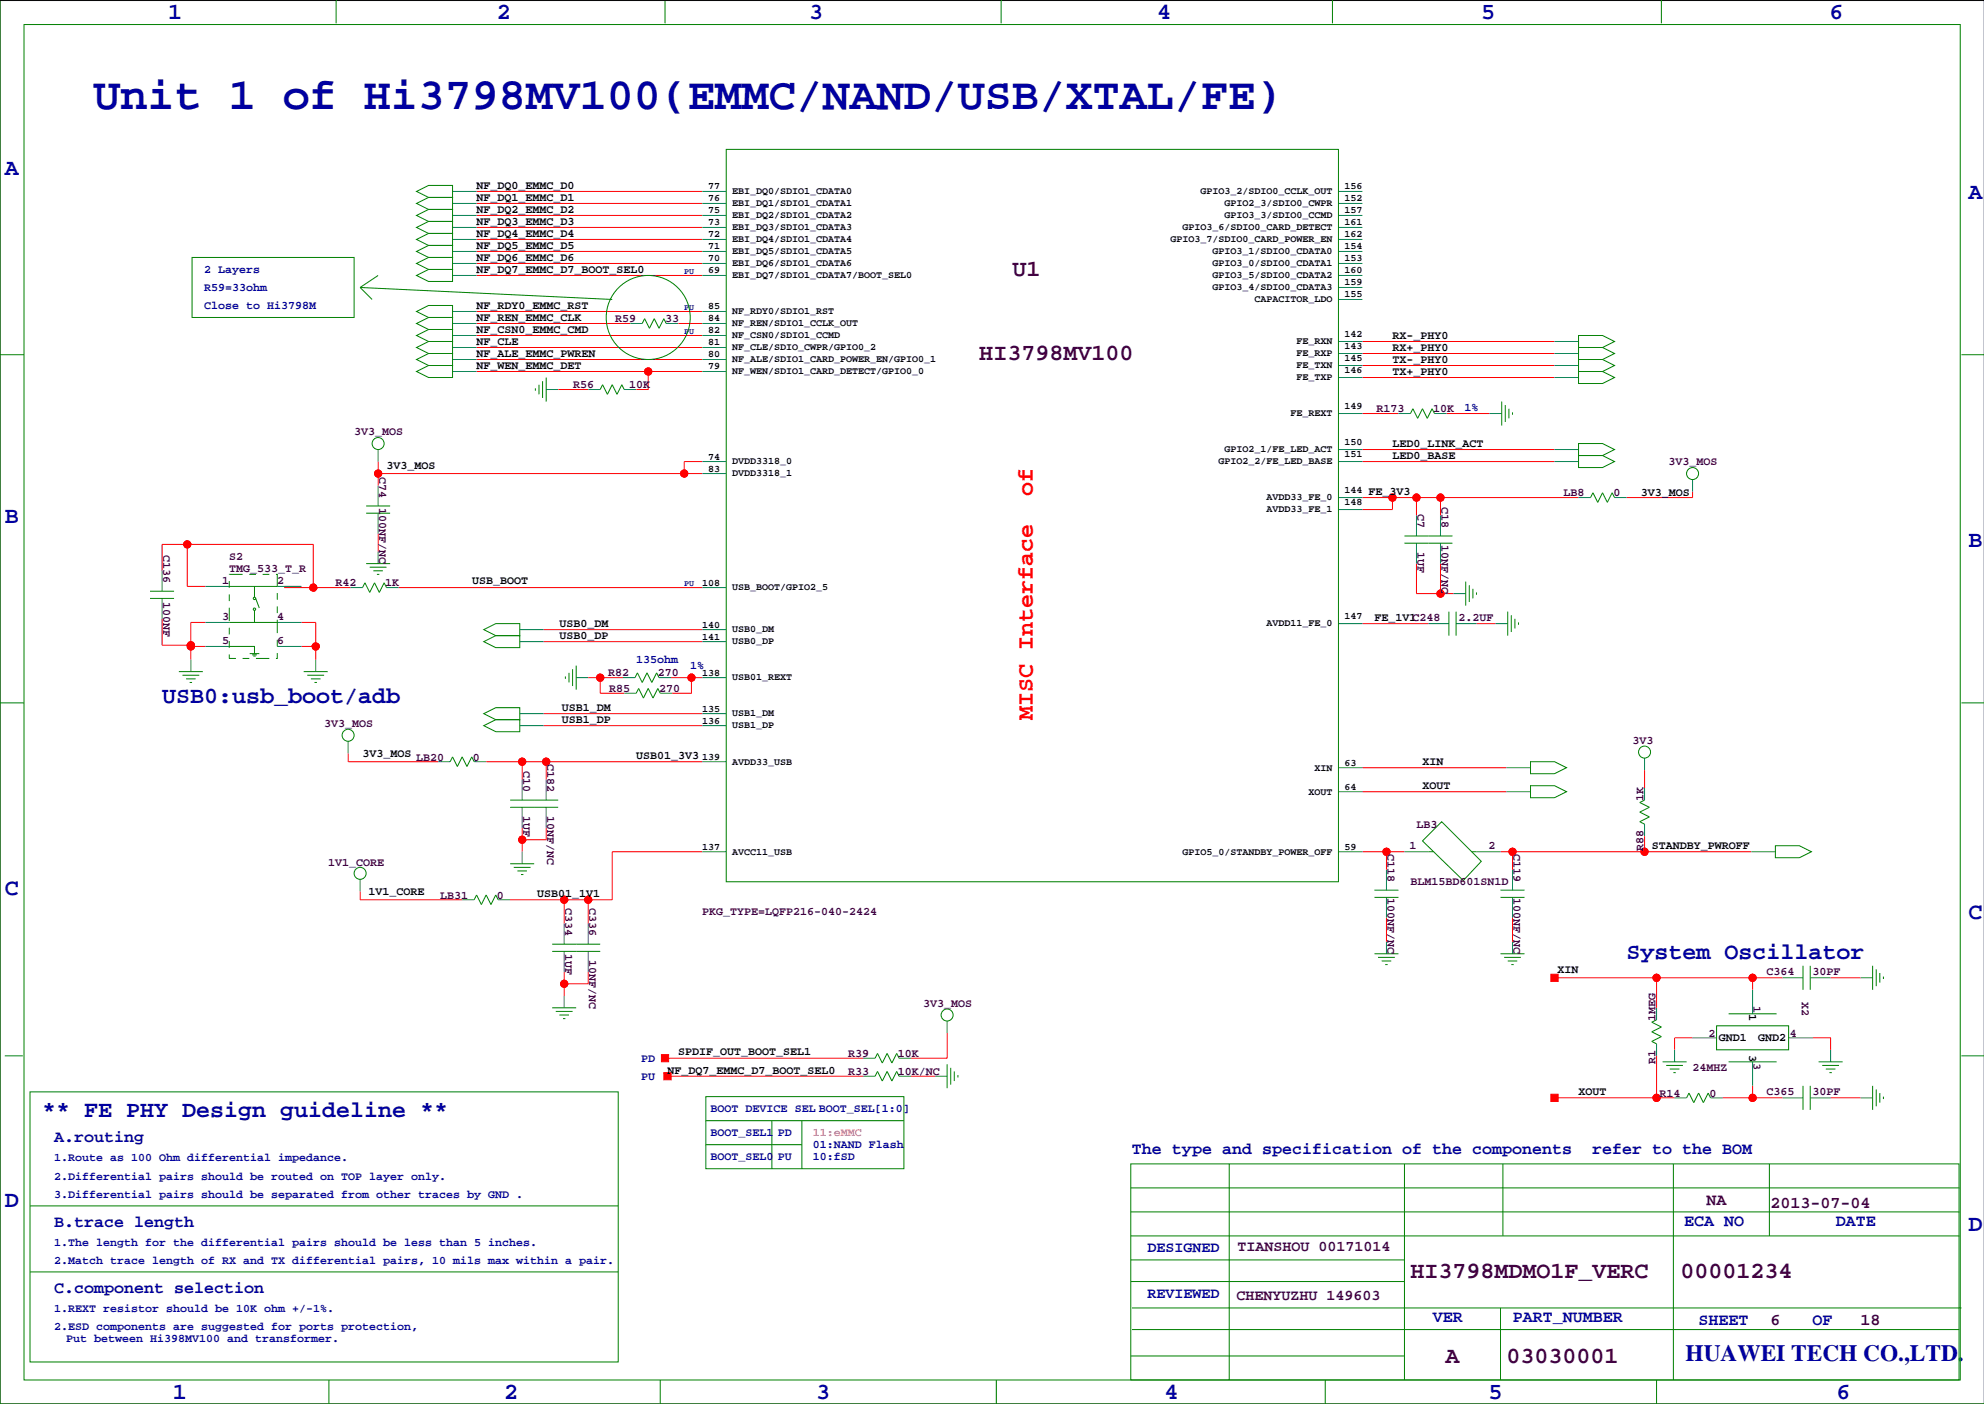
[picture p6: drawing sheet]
<svg xmlns="http://www.w3.org/2000/svg" width="420mm" height="297mm" viewBox="0 0 420 297" stroke-linecap="round" stroke-linejoin="round" font-family="sans-serif">
<path d="M419.9 .1h-419.9v296.9h419.9" fill="none" stroke="#000" stroke-width=".21"/>
<g fill="none" stroke="#008080" stroke-width=".21">
<path d="M95.8 40.5h5M95.8 43h5M95.8 45.6h5M95.8 50.7h5M95.8 48.1h5M95.8 55.7h5M95.8 53.2h5M95.8 58.3h5M148.6 40.5h5.1M148.6 43h5.1M148.6 45.6h5.1M148.6 50.7h5.1"/>
<path d="M148.6 48.1h5.1M148.6 55.7h5.1M148.6 53.2h5.1M148.6 58.3h5.1M283.2 40.5h5.1M283.2 43h5.1M283.2 45.6h5.1M283.2 50.7h5.1M283.2 48.1h5.1M283.2 55.7h5.1M283.2 53.2h5.1M283.2 58.3h5.1"/>
<path d="M95.8 78.6h5M95.8 76.1h5M95.8 73.5h5M95.8 71h5M95.8 65.9h5M95.8 68.4h5M133.3 68.4h2.6M141 68.4h2.5M148.6 78.6h5.1M148.6 76.1h5.1M148.6 73.5h5.1M148.6 71h5.1"/>
<path d="M148.6 65.9h5.1M148.6 68.4h5.1M283.2 72.2h5.1M283.2 74.8h5.1M283.2 77.3h5.1M283.2 79.9h5.1M283.2 60.8h5.1M283.2 63.4h5.1M328.9 72.2h5.1M328.9 74.8h5.1M328.9 77.3h5.1M328.9 79.9h5.1"/>
<path d="M80 95.1v2.5M115.6 82.4h2.5M124.5 82.4h2.5M132.1 82.4h2.5M148.6 97.6h5.1M283.2 95.1h5.1M283.2 87.5h5.1M283.2 97.6h5.1M295.9 87.5h2.5M303.5 87.5h2.6M315.2 87.5h2.6M328.9 95.1h5.1"/>
<path d="M328.9 97.6h5.1M80 102.7v4.3M80 108.6v4.3M80 116.7v2.5M148.6 100.2h5.1M283.2 105.3h5.1M283.2 107.8h5.1M299.7 109.1v4.3M299.7 114.9v4.3M304.8 109.1v4.3M304.8 114.9v4.3M334 105.3h2.5"/>
<path d="M341.6 105.3h2.6M358.1 101.5v2.5M34.3 120.8v4.3M34.3 126.6v4.3M40.4 139.6v2.5M43.4 131.7h5.1M43.4 124.1h5.1M43.4 136.8h5.1M58.7 131.7h5.1M58.7 124.1h5.1M58.7 136.8h5.1M66.8 139.6v2.5"/>
<path d="M74.2 124.3h2.5M81.8 124.3h2.5M110 133.2h5.1M110 135.7h5.1M148.6 124.3h5.1M148.6 133.2h5.1M148.6 135.7h5.1M283.2 131.9h5.1M302.3 131.9h4.3M307.6 125.6h2.5M308.1 131.9h4.3M316.5 131.9h2.5"/>
<path d="M73.7 156.8v2.6M110 151h5.1M110 153.5h5.1M121.9 143.4h2.6M131.8 143.4h2.6M132.1 146.7h2.5M139.4 143.4h2.6M139.7 146.7h2.5M148.6 143.4h5.1M148.6 151h5.1M148.6 153.5h5.1M92.7 161.1h2.5"/>
<path d="M100.3 161.1h2.6M110.5 165v4.3M110.5 170.8v4.3M115.6 165v4.3M115.6 170.8v4.3M148.6 161.1h5.1M283.2 162.4h5.1M283.2 167.5h5.1M318.8 162.4h5M318.8 167.5h5M348 160.4v2.5M348 166.7v2.6"/>
<path d="M348 174.4v2.5M76.2 186v2.6M97.8 190.4h2.5M105.4 190.4h2.5M110.5 180.2v2.5M119.4 195.4v4.4M124.5 195.4v4.4M148.6 180.2h5.1M283.2 180.2h5.1M293.4 184v4.3M293.4 189.9v4.3M293.4 199.2v2.6"/>
<path d="M297.2 180.2h5.1M312.4 180.2h5.1M320 184v4.3M320 189.9v4.3M320 199.2v2.6M370.6 180.2h5.1M119.4 201.3v4.3M119.4 210.7v2.5M124.5 201.3v4.3M200.4 216v2.6M350.5 213.2v2.6M358.1 219.6h5.1"/>
<path d="M370.8 209.4v5.1M377.2 206.9h4.3M378.5 219.6h5M383 206.9h4.3M393.7 206.9h2.5M182.6 227.7h2.6M182.6 223.9h2.6M190.2 227.7h2.6M190.2 223.9h2.6M197.9 227.7h2.5M350.5 220.8v2.6M354.3 222.1v2.5"/>
<path d="M354.3 232.3h2.6M361.9 232.3h2.6M370.8 224.6v5.1M377.2 232.3h4.3M383 232.3h4.3M387.3 222.1v2.5M393.7 232.3h2.5"/>
</g>
<g fill="none" stroke="#008000" stroke-width=".21">
<path d="M0 -.1v297.1h419.9M71.1 0v4.9M140.7 0v4.9M211.8 0v4.9M281.9 0v4.9M351.5 0v4.9M5.1 5.2h409.7v286.8h-409.7zM153.7 31.6h129.5v154.9h-129.5zM40.6 54.5h34.3v12.7h-34.3zM80 58.3l-3.8 2.5M88.1 40.5l2.6-1.3h5.1v2.6h-5.1zM88.1 43l2.6-1.2h5.1v2.5h-5.1z"/>
<path d="M88.1 45.6l2.6-1.3h5.1v2.5h-5.1zM88.1 50.7l2.6-1.3h5.1v2.5h-5.1zM88.1 48.1l2.6-1.3h5.1v2.6h-5.1zM88.1 55.7l2.6-1.2h5.1v2.5h-5.1zM88.1 53.2l2.6-1.3h5.1v2.6h-5.1zM88.1 58.3l2.6-1.3h5.1v2.5h-5.1zM0 75h5.1M76.2 60.8l2.5 2.6M76.2 60.8l53.3 2.6M88.1 78.6l2.6-1.3h5.1v2.6h-5.1zM88.1 76.1l2.6-1.3h5.1v2.5h-5.1zM88.1 73.5l2.6-1.3h5.1v2.6h-5.1z"/>
<path d="M88.1 71l2.6-1.3h5.1v2.5h-5.1zM88.1 65.9l2.6-1.3h5.1v2.6h-5.1zM88.1 68.4l2.6-1.2h5.1v2.5h-5.1zM115.6 79.9v5M135.9 68.4l.5-1 1 2.1 1-2.1 1 2.1 1.1-2.1 .5 1M334 71h5.1l2.5 1.2-2.5 1.3h-5.1zM334 73.5h5.1l2.5 1.3-2.5 1.3h-5.1zM334 76.1h5.1l2.5 1.2-2.5 1.3h-5.1zM334 78.6h5.1l2.5 1.3-2.5 1.2h-5.1zM415 75h4.9M113.3 82.2v.5M114 81.4v2"/>
<path d="M114.8 80.6v3.6M127 82.4l.5-1 1 2 1-2 1.1 2 1-2 .5 1M298.4 87.5l.6-1 1 2 1-2 1 2 1-2 .5 1M317.8 84.9v5.1M318.5 85.7v3.6M319.3 86.5v2M320 87.2v.5M334 93.8h5.1l2.5 1.3-2.5 1.3h-5.1zM334 96.4h5.1l2.5 1.2-2.5 1.3h-5.1zM77.5 119.2h5M77.5 107h5M77.5 108.6h5"/>
<path d="M297.2 113.4h10.1M297.2 114.9h10.1M336.5 105.3l.6-1 1 2 1-2 1 2 1-2 .5 1M31.7 125.1h5.1M31.7 126.6h5.1M48.5 136.8h5.3v1.5M48.5 131.7h10.2M48.5 124.1h10.2M52.8 138.3h2.1M53.3 138.5h1.1M53.6 138.8h.5M53.8 124.1v2.3"/>
<path d="M53.8 129.1v2.6M54.1 126.6l.8 2M76.7 124.3l.5-1 1 2 1-2 1.1 2 1-2 .5 1M78.2 120h3.6M79 120.8h2M79.8 121.5h.5M102.4 133.2l2.5-1.3h5.1v2.6h-5.1zM102.4 135.7l2.5-1.2h5.1v2.5h-5.1zM306.6 129.4v5.1M308.1 129.4v5.1M310.1 123v5.1M310.9 123.8v3.6"/>
<path d="M311.7 124.6v2M312.4 125.3v.5M319 129.4v5.1M319.8 130.2v3.5M320.5 130.9v2.1M321.3 131.7v.5M0 148.7h5.1M37.8 142.1h5.1M38.6 142.9h3.6M39.4 143.6h2M40.1 144.4h.5M64.3 142.1h5"/>
<path d="M65 142.9h3.6M65.8 143.6h2M66.5 144.4h.6M102.4 151l2.5-1.3h5.1v2.6h-5.1zM102.4 153.5l2.5-1.2h5.1v2.5h-5.1zM119.6 143.1v.5M120.4 142.4v2M121.2 141.6v3.5M121.9 140.8v5.1M134.4 143.4l.5-1 1 2 1-2 1 2 1-2 .5 1M134.6 146.7l.5-1 1 2 1.1-2 1 2 1-2 .5 1M415 148.7h4.9"/>
<path d="M95.2 161.1l.6-1 1 2.1 1-2.1 1 2.1 1-2.1 .5 1M107.9 169.3h10.2M107.9 170.8h10.2M305.1 173.8l8.3 8.4-3.8 4.1-8.6-8.4zM323.8 161.1h5.1l2.6 1.3-2.6 1.3h-5.1zM323.8 166.2h5.1l2.6 1.3-2.6 1.3h-5.1zM348 169.3l-1 .5 2 1-2 1 2 1-2 1 1 .6M375.7 178.9h5l2.6 1.3-2.6 1.3h-5zM100.3 190.4l.5-1.1 1.1 2.1 1-2.1 1 2.1 1-2.1 .5 1.1M107.9 182.7h5.1M108.7 183.5h3.6M109.5 184.3h2"/>
<path d="M110.2 185h.5M116.8 199.8h10.2M290.8 188.3h5.1M290.8 189.9h5.1M302.3 180.2h1M311.4 180.2h1M317.5 188.3h5.1M317.5 189.9h5.1M116.8 213.2h5.1M116.8 201.3h10.2M117.6 214h3.6M118.4 214.7h2"/>
<path d="M119.1 215.5h.5M290.8 201.8h5.1M291.6 202.6h3.5M292.4 203.3h2M293.1 204.1h.5M317.5 201.8h5.1M318.3 202.6h3.5M319 203.3h2.1M319.8 204.1h.5M350.5 215.8l-1 .5 2 1-2 1 2 1-2 1 1 .5M363.2 217h15.3v5.1h-15.3zM365.8 214.5h10.1"/>
<path d="M381.5 204.3v5.1M383 204.3v5.1M396.2 204.3v5.1M397 205.1v3.5M397.8 205.9v2M398.5 206.6v.5M1 223.4h3.8M6.3 231h124.5v57.1h-124.5zM149.4 232h41.9v15.3h-41.9zM149.4 237.1h41.9M163.3 237.1v10.2M169.7 237.1v10.2"/>
<path d="M185.2 227.7l.5-1 1 2 1-2 1 2 1-2 .5 1M185.2 223.9l.5-1 1 2 1-2 1 2 1-2 .5 1M200.4 225.2v5M201.2 225.9v3.6M201.9 226.7v2M202.7 227.4v.6M351.8 224.6h5.1M352.6 225.4h3.5M353.3 226.2h2M354.1 226.9h.5M356.9 232.3l.5-1 1 2 1-2 1 2 1-2 .5 1M365.8 224.6h10.1"/>
<path d="M381.5 229.7v5.1M383 229.7v5.1M384.8 224.6h5.1M385.6 225.4h3.5M386.3 226.2h2.1M387.1 226.9h.5M396.2 229.7v5.1M397 230.5v3.5M397.8 231.3v2M398.5 232v.5M415 223.4h4.9M6.3 255.1h124.5"/>
<path d="M149.4 242.2h20.3M239.3 246.2h175.2v45.8h-175.2zM239.3 251.3h175.2M239.3 256.4h175.2M260.1 246.2v45.8M297.2 246.2v45.8M318 246.2v15.3M354.1 246.2v45.8M374.4 246.2v15.3M6.3 269.1h124.5M239.3 266.6h57.9M239.3 261.5h175.2"/>
<path d="M239.3 271.1h57.9M239.5 276.7h175.5M317.5 276.7v15.3M69.6 292v5M139.7 292v5M210.8 292v5M239.3 286.9h57.9M239.5 281.3h175M280.4 292v5M350.5 292v5M383.5 287.4h.1"/>
<circle cx="137.2" cy="67.2" r="8.9"/>
<circle cx="80" cy="93.8" r="1.27"/>
<circle cx="358.1" cy="100.2" r="1.27"/>
<circle cx="53.8" cy="126.6" r=".25"/>
<circle cx="53.8" cy="128.9" r=".25"/>
<circle cx="73.7" cy="155.6" r="1.27"/>
<circle cx="348" cy="159.1" r="1.27"/>
<circle cx="76.2" cy="184.8" r="1.27"/>
<circle cx="200.4" cy="214.7" r="1.27"/>
</g>
<g fill="none" stroke="#f00" stroke-width=".21">
<path d="M100.8 40.5h47.8M100.8 43h47.8M100.8 45.6h47.8M100.8 48.1h47.8M100.8 50.7h47.8M100.8 53.2h47.8M100.8 55.7h47.8M100.8 58.3h47.8M100.8 68.4h32.5M100.8 65.9h47.8M100.8 76.1h47.8M100.8 78.6h47.8"/>
<path d="M100.8 71h47.8M100.8 73.5h47.8M137.2 78.6v3.8h-2.6M143.5 68.4h5.1M288.3 79.9h40.6M288.3 77.3h40.6M288.3 74.8h40.6M288.3 72.2h40.6M80 97.6v5.1M118.1 82.4h6.4M148.6 97.6h-3.8v2.6M288.3 97.6h40.6"/>
<path d="M288.3 95.1h40.6M288.3 87.5h7.6M306.1 87.5h9.1M39.6 115.2v8.9h3.8M80 112.9v3.8M80 100.2h68.6M288.3 105.3h45.7M294.6 105.3v2.5h-6.3M299.7 105.3v3.8M299.7 119.2v6.4h7.9M304.8 105.3v3.8M304.8 119.2v6.4"/>
<path d="M358.1 104v1.3h-13.9M34.3 120.8v-5.6h32v9.1M34.3 130.9v5.6h6.1M40.4 136.8h3M43.4 131.7h-3v7.9M63.8 124.1h-3.6v.2h14M63.8 136.8h3M63.8 131.7h3v7.9M84.3 124.3h64.3M115.1 133.2h33.5M115.1 135.7h33.5M288.3 131.9h14"/>
<path d="M312.4 131.9h4.1M73.7 159.4v1.7h19M115.1 151h33.5M115.1 153.5h33.5M124.5 143.4h7.3M127 143.4v3.3h5.1M142 143.4h6.6M146.3 143.4v3.3h-4.1M102.9 161.1h45.7M110.5 161.1v3.9M110.5 175.1v5.1M115.6 161.1v3.9"/>
<path d="M115.6 175.1v2.6h-5.1M288.3 167.5h30.5M288.3 162.4h30.5M348 162.9v3.8M348 176.9v3.3M76.2 188.6v1.8h21.6M119.4 190.4v5M124.5 190.4v5M148.6 180.2h-19.1v10.2h-21.6M288.3 180.2h8.9M293.4 180.2v3.8M293.4 194.2v5"/>
<path d="M317.5 180.2h53.1M320 180.2v3.8M320 194.2v5M119.4 205.6v5.1M124.5 205.6v2.5h-5.1M200.4 218.6v5.3h-7.6M328.9 206.9h48.3M350.5 206.9v6.3M358.1 219.6h-3.8v2.5M370.8 206.9v2.5M383.5 219.6h3.8v2.5M387.3 206.9h6.4"/>
<path d="M140.7 223.9h41.9M141.2 227.7h41.4M192.8 227.7h5.1M328.9 232.3h25.4M350.5 223.4v8.9M364.5 232.3h12.7M370.8 229.7v2.6M387.3 232.3h6.4"/>
<circle cx="137.2" cy="78.6" r=".76"/>
<circle cx="39.6" cy="115.2" r=".76"/>
<circle cx="80" cy="100.2" r=".76"/>
<circle cx="144.8" cy="100.2" r=".76"/>
<circle cx="294.6" cy="105.3" r=".76"/>
<circle cx="299.7" cy="105.3" r=".76"/>
<circle cx="304.8" cy="105.3" r=".76"/>
<circle cx="40.4" cy="136.5" r=".76"/>
<circle cx="40.4" cy="136.8" r=".76"/>
<circle cx="66.3" cy="124.3" r=".76"/>
<circle cx="66.8" cy="136.8" r=".76"/>
<circle cx="304.8" cy="125.6" r=".76"/>
<circle cx="127" cy="143.4" r=".76"/>
<circle cx="146.3" cy="143.4" r=".76"/>
<circle cx="110.5" cy="177.7" r=".76"/>
<circle cx="110.5" cy="161.1" r=".76"/>
<circle cx="115.6" cy="161.1" r=".76"/>
<circle cx="119.4" cy="190.4" r=".76"/>
<circle cx="124.5" cy="190.4" r=".76"/>
<circle cx="293.4" cy="180.2" r=".76"/>
<circle cx="320" cy="180.2" r=".76"/>
<circle cx="348" cy="180.2" r=".76"/>
<circle cx="119.4" cy="208.1" r=".76"/>
<circle cx="350.5" cy="206.9" r=".76"/>
<circle cx="370.8" cy="206.9" r=".76"/>
<circle cx="350.5" cy="232.3" r=".76"/>
<circle cx="370.8" cy="232.3" r=".76"/>
</g>
<g fill="#f00" stroke="#f00" stroke-width=".21">
<path d="M328.2 231.5h1.5v1.5h-1.5z" fill-rule="evenodd"/>
<path d="M328.2 206.1h1.5v1.5h-1.5z" fill-rule="evenodd"/>
<path d="M140 223.1h1.5v1.5h-1.5z" fill-rule="evenodd"/>
<path d="M140.5 226.9h1.5v1.6h-1.5z" fill-rule="evenodd"/>
<circle cx="320" cy="180.2" r=".76"/>
<circle cx="348" cy="180.2" r=".76"/>
<circle cx="293.4" cy="180.2" r=".76"/>
<circle cx="304.8" cy="105.3" r=".76"/>
<circle cx="294.6" cy="105.3" r=".76"/>
<circle cx="299.7" cy="105.3" r=".76"/>
<circle cx="304.8" cy="125.6" r=".76"/>
<circle cx="137.2" cy="78.6" r=".76"/>
<circle cx="146.3" cy="143.4" r=".76"/>
<circle cx="110.5" cy="161.1" r=".76"/>
<circle cx="115.6" cy="161.1" r=".76"/>
<circle cx="124.5" cy="190.4" r=".76"/>
<circle cx="119.4" cy="190.4" r=".76"/>
<circle cx="40.4" cy="136.5" r=".76"/>
<circle cx="40.4" cy="136.8" r=".76"/>
<circle cx="119.4" cy="208.1" r=".76"/>
<circle cx="110.5" cy="177.7" r=".76"/>
<circle cx="350.5" cy="232.3" r=".76"/>
<circle cx="370.8" cy="206.9" r=".76"/>
<circle cx="350.5" cy="206.9" r=".76"/>
<circle cx="370.8" cy="232.3" r=".76"/>
<circle cx="66.8" cy="136.8" r=".76"/>
<circle cx="39.6" cy="115.2" r=".76"/>
<circle cx="66.3" cy="124.3" r=".76"/>
<circle cx="127" cy="143.4" r=".76"/>
<circle cx="80" cy="100.2" r=".76"/>
<circle cx="144.8" cy="100.2" r=".76"/>
</g>
<path d="M48.5 121.5h10.2v17.8h-10.2z" fill="none" stroke="#008000" stroke-width=".21" stroke-dasharray="1.4 1.4 1.4 1.4 2.8 1.4" stroke-linecap="butt"/>
<text font-size="9.5" fill="#0000a0" x="19.8" y="23.1">Unit 1 of Hi3798MV100(EMMC/NAND/USB/XTAL/FE)</text>
<g font-size="4.9" fill="#0000a0">
<text x="35.6" y="3.9">1</text>
<text x="105.2" y="3.9">2</text>
<text x="171.2" y="3.9">3</text>
<text x="244.9" y="3.9">4</text>
<text x="313.4" y="3.9">5</text>
<text x="387.1" y="3.9">6</text>
<text x="1" y="36.9">A</text>
<text x="416.6" y="42">A</text>
<text x="1" y="110.6">B</text>
<text x="416.6" y="115.7">B</text>
<text x="34.3" y="148.7">USB0:usb_boot/adb</text>
<text x="1" y="189.3">C</text>
<text x="416.6" y="194.4">C</text>
<text x="344.2" y="202.8">System Oscillator</text>
<text x="8.9" y="236.3">** FE PHY Design guideline **</text>
<text x="1" y="255.4">D</text>
<text x="416.6" y="260.5">D</text>
<text x="356.6" y="288">HUAWEI TECH CO.,LTD.</text>
<text x="36.6" y="296">1</text>
<text x="106.7" y="296">2</text>
<text x="172.7" y="296">3</text>
<text x="246.4" y="296">4</text>
<text x="315" y="296">5</text>
<text x="388.6" y="296">6</text>
</g>
<g font-size="4.9" fill="#400040">
<text x="214.2" y="58.4">U1</text>
<text x="207.2" y="76.2">HI3798MV100</text>
<text x="298.5" y="270.5">HI3798MDMO1F_VERC</text>
<text x="355.6" y="270.5">00001234</text>
<text x="305.9" y="288.3">A</text>
<text x="318.8" y="288.3">03030001</text>
</g>
<g font-size="4.9" fill="#f00">
<text x="218.6" y="104.8" transform="rotate(-90 218.6 104.8)">of</text>
<text x="218.6" y="152.3" transform="rotate(-90 218.6 152.3)">MISC Interface</text>
</g>
<g font-size="3.5" fill="#0000a0">
<text x="11.4" y="241.7">A.routing</text>
<text x="239.5" y="244.2">The type and specification of the components</text>
<text x="336.9" y="244.2">refer to the BOM</text>
<text x="11.4" y="259.5">B.trace length</text>
<text x="356.4" y="259.4">ECA NO</text>
<text x="388.5" y="259.4">DATE</text>
<text x="11.4" y="273.5">C.component selection</text>
<text x="303.1" y="279.7">VER</text>
<text x="320.1" y="279.7">PART_NUMBER</text>
<text x="359.4" y="280.3">SHEET</text>
<text x="383.5" y="280.3">OF</text>
</g>
<g font-size="3.5" fill="#400040">
<text x="361.1" y="254.9">NA</text>
<text x="374.6" y="255.7">2013-07-04</text>
<text x="374.6" y="280.3">6</text>
<text x="393.7" y="280.3">18</text>
</g>
<g font-size="3.2" fill="#0000a0">
<text x="242.8" y="264.9">DESIGNED</text>
<text x="242.8" y="274.5">REVIEWED</text>
</g>
<g font-size="3.2" fill="#400040">
<text x="261.9" y="264.7">TIANSHOU 00171014</text>
<text x="261.6" y="275.1">CHENYUZHU 149603</text>
</g>
<g font-size="2.5">
<text x="100.8" y="40">NF_DQ0_EMMC_D0</text>
<text x="100.8" y="47.6">NF_DQ3_EMMC_D3</text>
<text x="100.8" y="45.1">NF_DQ2_EMMC_D2</text>
<text x="100.8" y="42.5">NF_DQ1_EMMC_D1</text>
<text x="100.8" y="52.7">NF_DQ5_EMMC_D5</text>
<text x="100.8" y="50.2">NF_DQ4_EMMC_D4</text>
<text x="100.8" y="57.8">NF_DQ7_EMMC_D7_BOOT_SEL0</text>
<text x="100.8" y="55.2">NF_DQ6_EMMC_D6</text>
<text x="100.8" y="65.4">NF_RDY0_EMMC_RST</text>
<text x="100.8" y="70.5">NF_CSN0_EMMC_CMD</text>
<text x="100.8" y="67.9">NF_REN_EMMC_CLK</text>
<text x="294.6" y="71.7">RX-_PHY0</text>
<text x="100.8" y="73">NF_CLE</text>
<text x="100.8" y="75.6">NF_ALE_EMMC_PWREN</text>
<text x="294.6" y="74.3">RX+_PHY0</text>
<text x="294.6" y="76.8">TX-_PHY0</text>
<text x="100.8" y="78.1">NF_WEN_EMMC_DET</text>
<text x="294.6" y="79.4">TX+_PHY0</text>
<text x="294.6" y="94.6">LED0_LINK_ACT</text>
<text x="81.8" y="99.2">3V3_MOS</text>
<text x="294.6" y="97.1">LED0_BASE</text>
<text x="289.6" y="104.8">FE_3V3</text>
<text x="347.2" y="105">3V3_MOS</text>
<text x="99.9" y="123.6">USB_BOOT</text>
<text x="290.8" y="131.4">FE_1V1C248</text>
<text x="118.4" y="135.2">USB0_DP</text>
<text x="118.4" y="132.7">USB0_DM</text>
<text x="118.9" y="153">USB1_DP</text>
<text x="118.9" y="150.5">USB1_DM</text>
<text x="76.7" y="160.1">3V3_MOS</text>
<text x="134.6" y="160.6">USB01_3V3</text>
<text x="301" y="161.9">XIN</text>
<text x="301" y="167">XOUT</text>
<text x="349.5" y="179.7">STANDBY_PWROFF</text>
<text x="78" y="189.3">1V1_CORE</text>
<text x="113.7" y="189.9">USB01_1V1</text>
<text x="329.6" y="205.9">XIN</text>
<text x="370.1" y="214.5" transform="rotate(90 370.1 214.5)">1</text>
<text x="363.7" y="220.3">GND1</text>
<text x="372" y="220.3">GND2</text>
<text x="141.2" y="227.2">NF_DQ7_EMMC_D7_BOOT_SEL0</text>
<text x="143.5" y="223.1">SPDIF_OUT_BOOT_SEL1</text>
<text x="370.1" y="223.2" transform="rotate(90 370.1 223.2)">3</text>
<text x="334" y="231.8">XOUT</text>
</g>
<g font-size="2.5" fill="#0000a0">
<text x="43.2" y="57.8">2 Layers</text>
<text x="43.2" y="65.4">Close to Hi3798M</text>
<text x="43.2" y="61.6">R59=33ohm</text>
<text x="309.9" y="87">1%</text>
<text x="134.6" y="140.3">135ohm</text>
<text x="146" y="141.6">1%</text>
<text x="135.6" y="224.7">PD</text>
<text x="135.6" y="228.5">PU</text>
<text x="150.4" y="235.3">BOOT DEVICE SEL BOOT_SEL[1:0]</text>
<text x="11.4" y="245.7">1.Route as 100 Ohm differential impedance.</text>
<text x="150.4" y="240.4">BOOT_SEL1</text>
<text x="150.4" y="245.5">BOOT_SEL0</text>
<text x="164.6" y="240.4">PD</text>
<text x="164.6" y="245.5">PU</text>
<text x="172" y="242.9">01:NAND Flash</text>
<text x="172" y="245.5">10:fSD</text>
<text x="11.4" y="249.5">2.Differential pairs should be routed on TOP layer only.</text>
<text x="11.4" y="253.4">3.Differential pairs should be separated from other traces by GND .</text>
<text x="11.4" y="263.5">1.The length for the differential pairs should be less than 5 inches.</text>
<text x="11.4" y="267.3">2.Match trace length of RX and TX differential pairs, 10 mils max within a pair.</text>
<text x="11.4" y="281.3">2.ESD components are suggested for ports protection,</text>
<text x="11.4" y="277.5">1.REXT resistor should be 10K ohm +/-1%.</text>
<text x="14" y="283.8">Put between Hi398MV100 and transformer.</text>
</g>
<g font-size="2.5" fill="#400040">
<text x="130.2" y="68.2">R59</text>
<text x="140.7" y="68.2">33</text>
<text x="121.3" y="82.2">R56</text>
<text x="133.1" y="82.2">10K</text>
<text x="291.3" y="87.2">R173</text>
<text x="303.3" y="87.2">10K</text>
<text x="74.9" y="92.1">3V3_MOS</text>
<text x="80.2" y="100.8" transform="rotate(90 80.2 100.8)">C74</text>
<text x="353.1" y="98.4">3V3_MOS</text>
<text x="80.2" y="107.4" transform="rotate(90 80.2 107.4)">100NF/NC</text>
<text x="305" y="107.2" transform="rotate(90 305 107.2)">C18</text>
<text x="330.8" y="105">LB8</text>
<text x="341.4" y="105">0</text>
<text x="299.9" y="108.7" transform="rotate(90 299.9 108.7)">C7</text>
<text x="34.5" y="117.4" transform="rotate(90 34.5 117.4)">C136</text>
<text x="48.5" y="118.5">S2</text>
<text x="299.9" y="116.7" transform="rotate(90 299.9 116.7)">1UF</text>
<text x="305" y="115.2" transform="rotate(90 305 115.2)">10NF/NC</text>
<text x="47" y="123.6">1</text>
<text x="48.5" y="121">TMG_533_T_R</text>
<text x="58.7" y="123.6">2</text>
<text x="71" y="124.1">R42</text>
<text x="81.5" y="124.1">1K</text>
<text x="34.5" y="127.3" transform="rotate(90 34.5 127.3)">100NF</text>
<text x="47" y="131.2">3</text>
<text x="58.7" y="131.2">4</text>
<text x="308.6" y="131.4">2.2UF</text>
<text x="47" y="136.3">5</text>
<text x="58.7" y="136.3">6</text>
<text x="128.7" y="143.1">R82</text>
<text x="139.2" y="143.1">270</text>
<text x="128.9" y="146.4">R85</text>
<text x="139.4" y="146.4">270</text>
<text x="68.6" y="153.8">3V3_MOS</text>
<text x="88.1" y="160.9">LB20</text>
<text x="100.1" y="160.9">0</text>
<text x="115.8" y="161.6" transform="rotate(90 115.8 161.6)">C182</text>
<text x="345.4" y="157.3">3V3</text>
<text x="110.7" y="163.1" transform="rotate(90 110.7 163.1)">C10</text>
<text x="110.7" y="172.6" transform="rotate(90 110.7 172.6)">1UF</text>
<text x="115.8" y="172.6" transform="rotate(90 115.8 172.6)">10NF/NC</text>
<text x="347.7" y="169.5" transform="rotate(-90 347.7 169.5)">1K</text>
<text x="298.2" y="179.7">1</text>
<text x="299.7" y="175.1">LB3</text>
<text x="315" y="179.7">2</text>
<text x="69.4" y="183.2">1V1_CORE</text>
<text x="293.6" y="180.6" transform="rotate(90 293.6 180.6)">C118</text>
<text x="320.3" y="180.6" transform="rotate(90 320.3 180.6)">C119</text>
<text x="347.7" y="180.1" transform="rotate(-90 347.7 180.1)">R88</text>
<text x="93.1" y="190.1">LB31</text>
<text x="105.2" y="190.1">0</text>
<text x="293.6" y="189.9" transform="rotate(90 293.6 189.9)">100NF/NC</text>
<text x="298.5" y="187.3">BLM15BD601SN1D</text>
<text x="320.3" y="189.9" transform="rotate(90 320.3 189.9)">100NF/NC</text>
<text x="119.6" y="192.1" transform="rotate(90 119.6 192.1)">C334</text>
<text x="124.7" y="192.1" transform="rotate(90 124.7 192.1)">C336</text>
<text x="148.6" y="193.7">PKG_TYPE=LQFP216-040-2424</text>
<text x="119.6" y="201.8" transform="rotate(90 119.6 201.8)">1UF</text>
<text x="124.7" y="203.1" transform="rotate(90 124.7 203.1)">10NF/NC</text>
<text x="373.8" y="206.4">C364</text>
<text x="383.5" y="206.4">30PF</text>
<text x="195.3" y="213">3V3_MOS</text>
<text x="371.1" y="212.8" transform="rotate(90 371.1 212.8)">1</text>
<text x="381.2" y="211.9" transform="rotate(90 381.2 211.9)">X2</text>
<text x="350.3" y="216" transform="rotate(-90 350.3 216)">1MEG</text>
<text x="361.5" y="219.3">2</text>
<text x="378.7" y="219.3">4</text>
<text x="179.5" y="223.6">R39</text>
<text x="179.5" y="227.4">R33</text>
<text x="190" y="223.6">10K</text>
<text x="190" y="227.4">10K/NC</text>
<text x="350.3" y="225.1" transform="rotate(-90 350.3 225.1)">R1</text>
<text x="358.1" y="226.7">24MHZ</text>
<text x="371.1" y="224.9" transform="rotate(90 371.1 224.9)">3</text>
<text x="351.2" y="232">R14</text>
<text x="361.7" y="232">0</text>
<text x="373.8" y="231.8">C365</text>
<text x="383.5" y="231.8">30PF</text>
</g>
<text font-size="2.5" fill="#f0f" x="172" y="240.4">11:eMMC</text>
<g font-size="2.1">
<text x="149.9" y="40.1">77</text>
<text x="154.9" y="41.1">EBI_DQ0/SDIO1_CDATA0</text>
<text x="254" y="41.1">GPIO3_2/SDIO0_CCLK_OUT</text>
<text x="284.5" y="40.1">156</text>
<text x="149.9" y="47.7">73</text>
<text x="149.9" y="45.1">75</text>
<text x="149.9" y="42.6">76</text>
<text x="154.9" y="46.2">EBI_DQ2/SDIO1_CDATA2</text>
<text x="154.9" y="43.6">EBI_DQ1/SDIO1_CDATA1</text>
<text x="259.1" y="43.6">GPIO2_3/SDIO0_CWPR</text>
<text x="259.1" y="46.2">GPIO3_3/SDIO0_CCMD</text>
<text x="284.5" y="42.6">152</text>
<text x="284.5" y="45.1">157</text>
<text x="284.5" y="47.7">161</text>
<text x="149.9" y="50.2">72</text>
<text x="149.9" y="52.8">71</text>
<text x="154.9" y="48.7">EBI_DQ3/SDIO1_CDATA3</text>
<text x="154.9" y="51.3">EBI_DQ4/SDIO1_CDATA4</text>
<text x="154.9" y="53.8">EBI_DQ5/SDIO1_CDATA5</text>
<text x="247.6" y="51.3">GPIO3_7/SDIO0_CARD_POWER_EN</text>
<text x="250.2" y="48.7">GPIO3_6/SDIO0_CARD_DETECT</text>
<text x="256.5" y="53.8">GPIO3_1/SDIO0_CDATA0</text>
<text x="284.5" y="50.2">162</text>
<text x="284.5" y="52.8">154</text>
<text x="149.9" y="55.3">70</text>
<text x="149.9" y="57.8">69</text>
<text x="154.9" y="56.3">EBI_DQ6/SDIO1_CDATA6</text>
<text x="154.9" y="58.9">EBI_DQ7/SDIO1_CDATA7/BOOT_SEL0</text>
<text x="256.5" y="56.3">GPIO3_0/SDIO0_CDATA1</text>
<text x="256.5" y="58.9">GPIO3_5/SDIO0_CDATA2</text>
<text x="284.5" y="55.3">153</text>
<text x="284.5" y="57.8">160</text>
<text x="149.9" y="65.5">85</text>
<text x="256.5" y="61.4">GPIO3_4/SDIO0_CDATA3</text>
<text x="265.4" y="64">CAPACITOR_LDO</text>
<text x="284.5" y="60.4">159</text>
<text x="284.5" y="62.9">155</text>
<text x="149.9" y="70.5">82</text>
<text x="149.9" y="68">84</text>
<text x="154.9" y="66.5">NF_RDY0/SDIO1_RST</text>
<text x="154.9" y="71.6">NF_CSN0/SDIO1_CCMD</text>
<text x="154.9" y="69">NF_REN/SDIO1_CCLK_OUT</text>
<text x="284.5" y="71.3">142</text>
<text x="149.9" y="73.1">81</text>
<text x="149.9" y="75.6">80</text>
<text x="154.9" y="74.1">NF_CLE/SDIO_CWPR/GPIO0_2</text>
<text x="154.9" y="76.7">NF_ALE/SDIO1_CARD_POWER_EN/GPIO0_1</text>
<text x="274.3" y="77.9">FE_TXN</text>
<text x="274.3" y="72.8">FE_RXN</text>
<text x="274.3" y="75.4">FE_RXP</text>
<text x="284.5" y="76.4">145</text>
<text x="284.5" y="73.9">143</text>
<text x="149.9" y="78.2">79</text>
<text x="154.9" y="79.2">NF_WEN/SDIO1_CARD_DETECT/GPIO0_0</text>
<text x="274.3" y="80.5">FE_TXP</text>
<text x="284.5" y="79">146</text>
<text x="273" y="88.1">FE_REXT</text>
<text x="284.5" y="86.6">149</text>
<text x="259.1" y="95.7">GPIO2_1/FE_LED_ACT</text>
<text x="284.5" y="94.2">150</text>
<text x="149.9" y="97.2">74</text>
<text x="149.9" y="99.8">83</text>
<text x="154.9" y="98.2">DVDD3318_0</text>
<text x="154.9" y="100.8">DVDD3318_1</text>
<text x="257.8" y="98.2">GPIO2_2/FE_LED_BASE</text>
<text x="284.5" y="96.7">151</text>
<text x="268" y="105.9">AVDD33_FE_0</text>
<text x="284.5" y="104.4">144</text>
<text x="284.5" y="106.9">148</text>
<text x="268" y="108.4">AVDD33_FE_1</text>
<text x="148.6" y="123.9">108</text>
<text x="154.9" y="124.9">USB_BOOT/GPIO2_5</text>
<text x="284.5" y="131">147</text>
<text x="148.6" y="135.3">141</text>
<text x="148.6" y="132.8">140</text>
<text x="154.9" y="136.3">USB0_DP</text>
<text x="154.9" y="133.8">USB0_DM</text>
<text x="268" y="132.5">AVDD11_FE_0</text>
<text x="148.6" y="142.9">138</text>
<text x="154.9" y="144">USB01_REXT</text>
<text x="148.6" y="150.6">135</text>
<text x="148.6" y="153.1">136</text>
<text x="154.9" y="151.6">USB1_DM</text>
<text x="154.9" y="154.1">USB1_DP</text>
<text x="148.6" y="160.7">139</text>
<text x="154.9" y="161.7">AVDD33_USB</text>
<text x="284.5" y="162">63</text>
<text x="278.1" y="163">XIN</text>
<text x="284.5" y="167.1">64</text>
<text x="276.9" y="168.1">XOUT</text>
<text x="148.6" y="179.8">137</text>
<text x="284.5" y="179.8">59</text>
<text x="154.9" y="180.8">AVCC11_USB</text>
<text x="250.2" y="180.8">GPIO5_0/STANDBY_POWER_OFF</text>
</g>
<g font-size="1.8" fill="#0000a0">
<text x="144.8" y="57.9">PU</text>
<text x="144.8" y="65.5">PU</text>
<text x="144.8" y="70.6">PU</text>
<text x="144.8" y="124">PU</text>
</g>
</svg>
